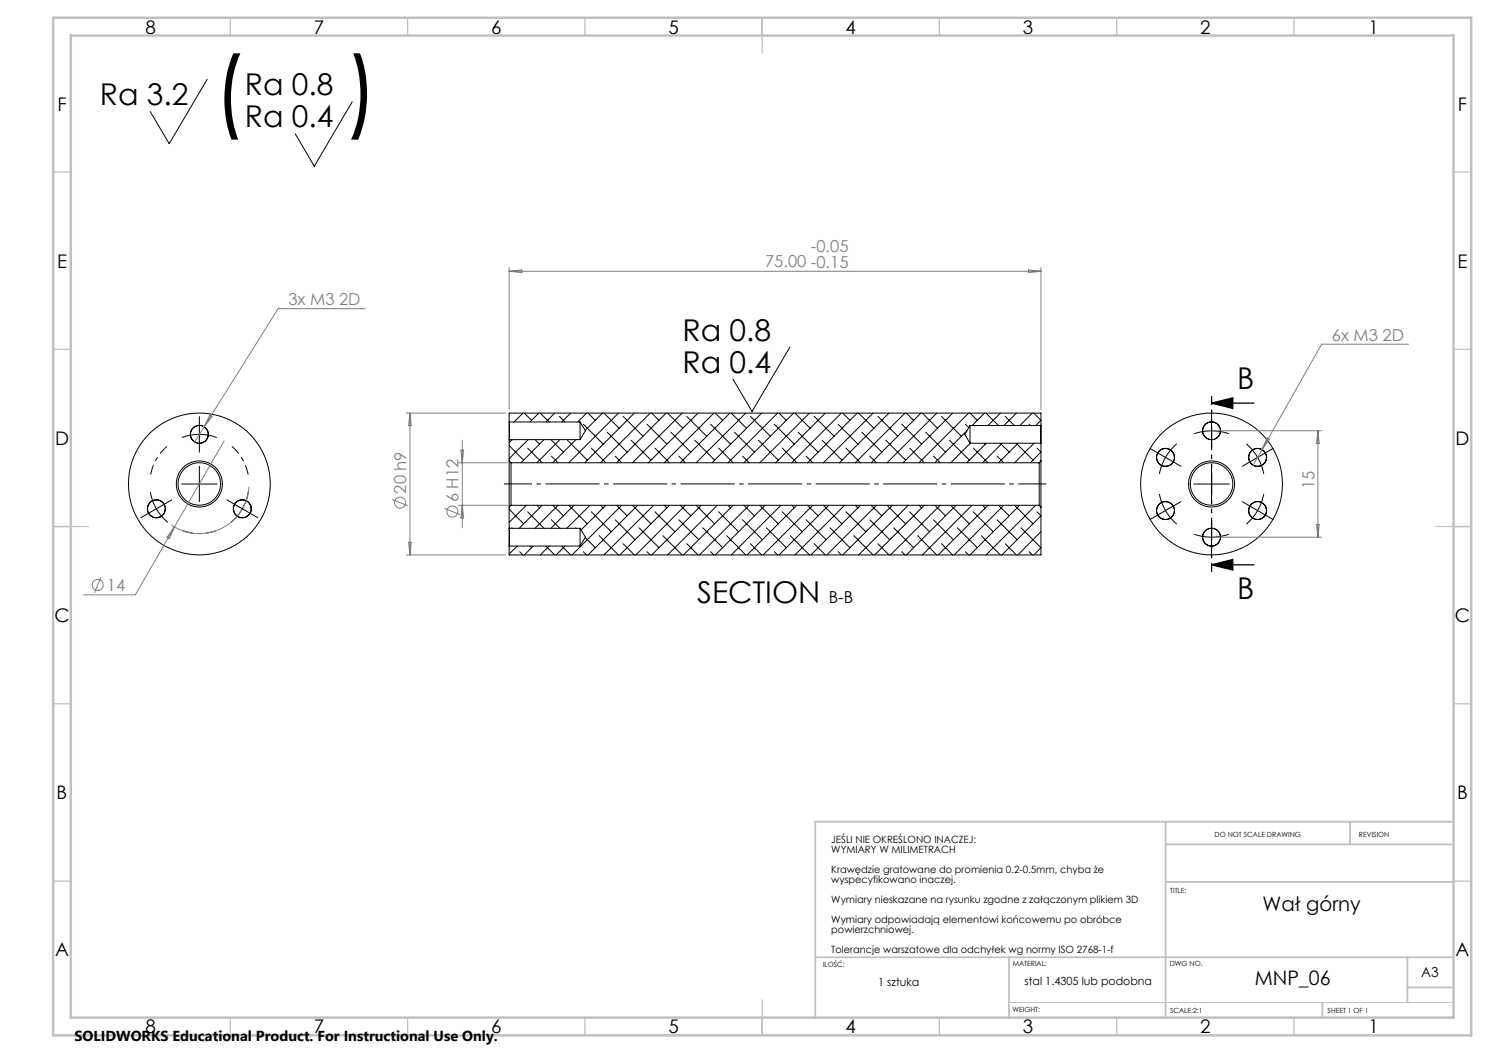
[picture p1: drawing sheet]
<svg xmlns="http://www.w3.org/2000/svg" width="420mm" height="297mm" viewBox="0 0 420 297" stroke-linecap="round" stroke-linejoin="round" font-family="sans-serif">
<g fill="none" stroke="#000" stroke-width=".28">
<path d="M58.4 22.4l-10.7 18.1-5.3-9M99.3 28.7l-10.6 18.2-5.4-9.1M222.8 97.9l-10.7 18.2-5.3-9.1M56.2 117.5v10M143.6 119v5.1M143.6 119v-2.5h150v3.4M143.6 119h.1M143.7 119v5M143.7 119h19.9M147.5 116.5l-2.5 2.5M147.9 116.5l2 2.1M152 116.5l-2.5 2.5"/>
<path d="M152.4 116.5l2.5 2.5M156.5 116.5l-2.5 2.5M157.8 117.4l1.6 1.6M161 116.5l-2.5 2.5M163.6 119v5M163.6 119l1.5 2.5-1.5 2.5M164.5 119.7l5.6 5.6M165.5 116.5l-2.6 2.5M165.9 116.5l2 2.1M169.9 116.5l-4.8 4.9M170.4 116.5l4.2 4.3M174.4 116.5l-14 14"/>
<path d="M175.8 117.4l5.6 5.6M178.9 116.5l-14 14M182.5 119.7l5.6 5.6M183.4 116.5l-14 14M183.8 116.5l2.1 2.1M187.9 116.5l-14 14M188.3 116.5l4.3 4.3M192.4 116.5l-14 14M193.7 117.4l5.6 5.6M196.9 116.5l-14 14M200.4 119.7l5.7 5.6M201.4 116.5l-14 14"/>
<path d="M201.8 116.5l2 2.1M205.9 116.5l-14 14M206.3 116.5l4.3 4.3M210.4 116.5l-14 14M211.7 117.4l5.6 5.6M214.8 116.5l-14 14M218.4 119.7l5.6 5.6M219.3 116.5l-13.9 14M219.7 116.5l2.1 2.1M223.8 116.5l-14 14M224.2 116.5l4.3 4.3M228.3 116.5l-14 14"/>
<path d="M229.7 117.4l5.6 5.6M232.8 116.5l-14 14M236.4 119.7l5.6 5.6M237.3 116.5l-14 14M237.7 116.5l2 2.1M241.8 116.5l-14 14M242.2 116.5l4.3 4.3M246.3 116.5l-14 14M247.6 117.4l5.6 5.6M250.8 116.5l-14 14M254.4 119.7l5.6 5.6M255.3 116.5l-14 14"/>
<path d="M255.7 116.5l2 2.1M259.8 116.5l-14.1 14M260.2 116.5l4.2 4.3M264.2 116.5l-14 14M265.6 117.4l5.6 5.6M268.7 116.5l-14 14M272.3 119.7l1 .9M273.2 116.5l-14 14M273.6 116.5l2.1 2.1M277.7 116.5l-3.5 3.5M278.1 116.5l3.5 3.5M282.2 116.5l-3.5 3.5"/>
<path d="M283.5 117.4l2.6 2.6M286.7 116.5l-3.5 3.5M290.3 119.7l.3 .3M291.2 116.5l-3.5 3.5M291.6 116.5l2 2.1-1.4 1.4M293.6 119.9v5.2M293.6 119.9v.1M341.7 116.5v10M42.4 138.8a13.9 13.9 0 0 0 4.9 8.5M51.2 136.5h10M51.3 123.4a14.1 14.1 0 0 1 9.8 0M56.2 131.5v10"/>
<path d="M70 138.8l-.7 2.7-.9 2M143.6 130v13M143.6 125.7l4.1 4.1M143.6 124.1v5.9M143.6 130l.5 .5M143.7 124l-.1 .1M143.7 124h19.9M144.1 130.5v12M144.1 130.5h149M144.5 124l-.9 .9M148.8 126.4l4.1 4.1M149 124l-5.4 5.4"/>
<path d="M150.9 124l1.3 1.3M153.5 124l-6.5 6.5M155.4 124l3.5 3.5M155.5 128.7l1.9 1.8M157.9 124l-6.5 6.5M160.1 124.2l5.6 5.6M162.5 124l-6.6 6.5M166.8 126.4l4.1 4.1M171.3 121.9l5.6 5.6M173.5 128.7l1.9 1.8M178 124.2l5.6 5.6M184.7 126.4l4.1 4.1"/>
<path d="M189.2 121.9l5.6 5.6M191.5 128.7l1.8 1.8M196 124.2l5.6 5.6M202.7 126.4l4.1 4.1M207.2 121.9l5.6 5.6M209.4 128.7l1.9 1.8M213.9 124.2l5.6 5.6M220.7 126.4l4.1 4.1M225.1 121.9l5.7 5.6M227.4 128.7l1.9 1.8M231.9 124.2l5.6 5.6M238.6 126.4l4.1 4.1"/>
<path d="M243.1 121.9l5.6 5.6M245.4 128.7l1.8 1.8M249.8 124.2l5.6 5.6M256.6 126.4l4.1 4.1M261.1 121.9l5.6 5.6M263.3 128.7l1.9 1.8M267.8 124.2l5.6 5.6M272.8 121.5l-9.1 9M273.6 120v5M273.6 120h20M273.6 120l-1.5 2.5 1.5 2.5M273.6 125h20"/>
<path d="M273.7 125l-5.5 5.5M274.5 126.4l4.2 4.1M277.6 125l.3 .3M278.2 125l-5.5 5.5M281.3 128.7l1.8 1.8M282.1 125l2.6 2.5M282.7 125l-5.5 5.5M286.6 125l4.8 4.8M287.2 125l-5.5 5.5M291.6 125l-5.4 5.5M292.5 126.4l1.1 1.1-2.9 3M293.1 130.5v12"/>
<path d="M293.6 120v5M293.6 125v.1M293.6 130v13M293.6 125.1v4.9M293.6 130l-.5 .5M324.4 126.5l8.7 5M327 139.3l.8 2.7 1 2M331.9 125.2a14.9 14.9 0 0 0-4.9 8.5M336.7 136.5h10M336.8 122.3a14.6 14.6 0 0 1 9.8 0M341.7 131.5v10M351.5 125.2l2 2 1.2 1.8"/>
<path d="M354.7 129l1 2 .8 2.7M354.7 129l-4.3 2.5M356.5 139.3l-.8 2.7-1 2M359.1 126.5l-4.4 2.5M48.4 141l-8.6 5M64 141l4.4 2.5M68.4 143.5l-1.7 2.3-1.5 1.5M68.4 143.5l4.3 2.5M143.6 149v5.1M143.6 143.6l4.1 4.1M143.6 143v6M143.6 149h.1"/>
<path d="M143.7 149v5M143.7 154l-.1 .1M143.7 154h19.9M143.7 149h19.9M144.1 142.5l-.5 .5M144.1 142.5h149M144.3 148.9l.2 .1M145.9 154l-2.3 2.3M146.6 155.6l.9 .9M148.4 142.5l-4.8 4.8M148.8 144.4l4.7 4.6M149.5 154l.4 .5"/>
<path d="M150.4 154l-2.5 2.5M151.4 142.5l.8 .8M152.9 142.5l-6.5 6.5M154 154l2.5 2.5M154.9 154l-2.5 2.5M155.5 146.6l2.4 2.4M155.9 142.5l3 3M157.4 142.5l-6.5 6.5M158.5 154l2.5 2.5M159.4 154l-2.5 2.5M160.4 142.5l5.3 5.2M161.9 142.5l-6.5 6.5"/>
<path d="M162.3 148.9l.2 .1M163.6 149v5M163.6 149l1.5 2.5-1.5 2.5M164.5 155.6l1 .9M165.1 151.6l2.8 2.9M166.4 142.5l-6.5 6.5M166.8 144.4l5.6 5.6M169 151.1l5.4 5.4M169.4 142.5l.7 .8M170.9 142.5l-7 7M173.5 146.6l5.6 5.6M173.9 142.5l3 3"/>
<path d="M175.4 142.5l-14 14M175.8 153.3l3.1 3.2M178.4 142.5l5.2 5.2M179.9 142.5l-14 14M180.3 148.9l5.6 5.6M182.5 155.6l.9 .9M184.4 142.5l-14 14M184.7 144.4l5.7 5.6M187 151.1l5.4 5.4M187.4 142.5l.7 .8M188.8 142.5l-14 14M191.5 146.6l5.6 5.6"/>
<path d="M191.9 142.5l2.9 3M193.3 142.5l-13.9 14M193.7 153.3l3.2 3.2M196.4 142.5l5.2 5.2M197.8 142.5l-14 14M198.2 148.9l5.6 5.6M200.4 155.6l1 .9M202.3 142.5l-14 14M202.7 144.4l5.6 5.6M205 151.1l5.4 5.4M205.4 142.5l.7 .8M206.8 142.5l-14 14"/>
<path d="M209.4 146.6l5.7 5.6M209.8 142.5l3 3M211.3 142.5l-14 14M211.7 153.3l3.1 3.2M214.3 142.5l5.2 5.2M215.8 142.5l-14 14M216.2 148.9l5.6 5.6M218.4 155.6l.9 .9M220.3 142.5l-14 14M220.7 144.4l5.6 5.6M222.9 151.1l5.4 5.4M223.3 142.5l.7 .8"/>
<path d="M224.8 142.5l-14.1 14M227.4 146.6l5.6 5.6M227.8 142.5l3 3M229.3 142.5l-14 14M229.7 153.3l3.1 3.2M232.3 142.5l5.2 5.2M233.8 142.5l-14.1 14M234.1 148.9l5.6 5.6M236.4 155.6l.9 .9M238.2 142.5l-14 14M238.6 144.4l5.6 5.6M240.9 151.1l5.4 5.4"/>
<path d="M241.3 142.5l.7 .8M242.7 142.5l-14 14M245.4 146.6l5.6 5.6M245.7 142.5l3 3M247.2 142.5l-14 14M247.6 153.3l3.2 3.2M250.2 142.5l5.2 5.2M251.7 142.5l-14 14M252.1 148.9l5.6 5.6M254.4 155.6l.9 .9M256.2 142.5l-14 14M256.6 144.4l5.6 5.6"/>
<path d="M258.8 151.1l5.4 5.4M259.2 142.5l.8 .8M260.7 142.5l-14 14M263.3 146.6l5.6 5.6M263.7 142.5l3 3M265.2 142.5l-14 14M265.6 153.3l3.1 3.2M268.2 142.5l5.2 5.2M269.7 142.5l-14 14M270.1 148.9l5.6 5.6M272.3 155.6l.9 .9M274.1 142.5l-13.9 14"/>
<path d="M274.5 144.4l5.6 5.6M276.8 151.1l5.4 5.4M277.2 142.5l.7 .8M278.7 142.5l-14 14M281.3 146.6l5.6 5.6M281.7 142.5l3 3M283.1 142.5l-14 14M283.5 153.3l3.2 3.2M286.2 142.5l5.2 5.2M287.6 142.5l-14 14M288 148.9l5.6 5.6-2 2M290.3 155.6l.9 .9"/>
<path d="M292.1 142.5l-14 14M292.5 144.4l1.1 1.1-11 11M293.1 142.5l.5 .5M293.6 150l-6.5 6.5M293.6 143v13.5h-150v-2.4M328.8 144l1.2 1.8 1.9 2M328.8 144l-4.4 2.5M333.1 141.5l-4.3 2.5M336.8 150.7a14.6 14.6 0 0 0 9.8 0M341.7 146.5v10M350.4 141.5l4.3 2.5M354.7 144l-1.2 1.8-2 2"/>
<path d="M354.7 144l4.4 2.5"/>
<circle cx="56.2" cy="136.5" r="20"/>
<circle cx="56.2" cy="136.5" r="6.5"/>
<circle cx="56.2" cy="122.5" r="2.54"/>
<circle cx="56.2" cy="136.5" r="6"/>
<circle cx="56.2" cy="122.5" r="2.5"/>
<circle cx="328.7" cy="129" r="2.55"/>
<circle cx="328.8" cy="129" r="2.51"/>
<circle cx="341.7" cy="121.5" r="2.54"/>
<circle cx="341.7" cy="136.5" r="6"/>
<circle cx="341.7" cy="136.5" r="6.5"/>
<circle cx="341.7" cy="136.5" r="20"/>
<circle cx="341.7" cy="121.5" r="2.5"/>
<circle cx="354.7" cy="129" r="2.5"/>
<circle cx="354.7" cy="129" r="2.56"/>
<circle cx="44.1" cy="143.5" r="2.51"/>
<circle cx="44.1" cy="143.5" r="2.56"/>
<circle cx="68.3" cy="143.5" r="2.5"/>
<circle cx="68.3" cy="143.5" r="2.56"/>
<circle cx="328.8" cy="144" r="2.54"/>
<circle cx="328.8" cy="144" r="2.51"/>
<circle cx="341.7" cy="151.5" r="2.54"/>
<circle cx="341.7" cy="151.5" r="2.5"/>
<circle cx="354.7" cy="144" r="2.5"/>
<circle cx="354.7" cy="144" r="2.55"/>
</g>
<g fill="none" stroke="#808080" stroke-width=".28">
<path d="M143.6 75.5v40M143.6 76.5h150M143.6 76.5l3.6-.4v.8zM290.1 76.1l3.5 .4-3.5 .4zM293.6 75.5v40M103 87.1h-24.5l-20.9 33.3M397.3 97.1h-24.5l-19.3 34.1M59.2 117.1l.6 .4-2.2 2.9zM114.6 116.5h28M115.6 116.5v40M115.6 116.5l.4 3.5h-.7zM57.6 120.4l-2.7 4.3"/>
<path d="M63.2 124.4l-14 24.2M70.2 137.3a14 14 0 0 1-21.8 10.8M129.4 130.5h13.7M130 127h.8l-.4 3.5zM130.4 124.2v24.7M342.7 121.5h30M357.4 123.5l.7 .4-2.1 2.9zM371.7 121.5v30M371.7 121.5l.4 3.6h-.7zM49.2 148.6l-11 19.2h-14.6M49.2 148.6l-1.4 3.3-.7-.4zM110.6 140.9l4.5 1.8"/>
<path d="M114.6 156.5h28M115.3 153h.7l-.4 3.5zM125.4 143.4l4.4 1.8M129.4 142.5h13.7M130.4 142.5l.4 3.6h-.8zM342.7 151.5h30M371.4 148h.7l-.4 3.5zM28.5 162.8l-1.8 4.4"/>
<circle cx="112.8" cy="141.8" r="1.55"/>
<circle cx="127.6" cy="144.3" r="1.55"/>
<circle cx="27.6" cy="165" r="1.55"/>
</g>
<path d="M47.1 125.9a14 14 0 0 0-4.6 7.9M70 133.8a14 14 0 0 0-4.6-7.9M51.7 149.7a14 14 0 0 0 9.1 0" fill="none" stroke="#000" stroke-width=".28" stroke-dasharray="15.2 1.3 1.3 1.3" stroke-dashoffset="12.5" stroke-linecap="butt"/>
<path d="M341.7 113.7l6-1.5v3zM341.7 113.7h12M341.7 159.3l6-1.5v3zM341.7 159.3h12" fill="none" stroke="#000" stroke-width=".35"/>
<path d="M295.1 136.5h-153" fill="none" stroke="#000" stroke-width=".28" stroke-dasharray="15.2 1.3 1.3 1.3" stroke-dashoffset="7.3" stroke-linecap="butt"/>
<path d="M341.8 111.7v49.6" fill="none" stroke="#000" stroke-width=".35" stroke-dasharray="6.3 1.3 1.3 1.3 1.3 1.3" stroke-dashoffset="3.8" stroke-linecap="butt"/>
<path d="M284.6 282.8h125.4" fill="none" stroke="#c0c0c0" stroke-width=".28"/>
<g fill="none" stroke="#c0c0c0" stroke-width=".35">
<path d="M65 5v5M115 5v5M165 5v5M215 5v10M265 5v5M315 5v5M365 5v5M15 48.5h5M410 48.5h5M15 98.5h5M410 98.5h5M15 148.5h10"/>
<path d="M405 148.5h10M15 198.5h5M410 198.5h5M15 248.5h5M410 248.5h5M65 287v5M115 287v5M165 287v5M215 282v10M265 287v5M315 287v5M365 287v5"/>
</g>
<path d="M328.8 231.8v55.2M328.8 238.2h81.2M380.8 231.8v6.4M410 231.8h-180v55.2M328.8 248.8h81.2M230 270h180M284.6 270v17M397 270v12.8M397 278.5h13M373 282.8v4.2" fill="none" stroke="#c0c0c0" stroke-width=".5"/>
<path d="M15 5h400v287h-400zM20 10h390v277h-390z" fill="none" stroke="#c0c0c0" stroke-width=".7"/>
<path d="M341.7 113.7l6-1.5v3zM341.7 159.3l6-1.5v3z" fill="#000"/>
<g font-size="25.4">
<text x="60" y="34.1">(</text>
<text x="97.5" y="34.1">)</text>
</g>
<g font-size="8.5">
<text x="28.1" y="29.6">Ra 3.2</text>
<text x="69.1" y="26.9">Ra 0.8</text>
<text x="69.1" y="35.9">Ra 0.4</text>
<text x="192.5" y="96">Ra 0.8</text>
<text x="192.5" y="105.1">Ra 0.4</text>
<text x="348.9" y="109.9">B</text>
<text x="196.6" y="170">SECTION</text>
<text x="348.9" y="168.9">B</text>
</g>
<g font-size="5.6">
<text x="356.2" y="256.9">Wał górny</text>
<text x="353.9" y="277.9">MNP_06</text>
</g>
<g font-size="5.3">
<text x="41" y="9.5">8</text>
<text x="88.5" y="9.5">7</text>
<text x="138.5" y="9.5">6</text>
<text x="188.5" y="9.5">5</text>
<text x="238.5" y="9.5">4</text>
<text x="288.5" y="9.5">3</text>
<text x="338.5" y="9.5">2</text>
<text x="386" y="9.5">1</text>
<text x="16.2" y="31.3">F</text>
<text x="411.2" y="31.3">F</text>
<text x="16.1" y="75.5">E</text>
<text x="411.1" y="75.5">E</text>
<text x="15.5" y="125.5">D</text>
<text x="410.5" y="125.5">D</text>
<text x="15.4" y="175.5">C</text>
<text x="410.4" y="175.5">C</text>
<text x="16" y="225.5">B</text>
<text x="411" y="225.5">B</text>
<text x="15.5" y="269.8">A</text>
<text x="410.5" y="269.8">A</text>
<text x="41" y="291.5">8</text>
<text x="88.5" y="291.5">7</text>
<text x="138.5" y="291.5">6</text>
<text x="188.5" y="291.5">5</text>
<text x="238.5" y="291.5">4</text>
<text x="288.5" y="291.5">3</text>
<text x="338.5" y="291.5">2</text>
<text x="386" y="291.5">1</text>
</g>
<g font-size="4.7" fill="#808080">
<text x="228.7" y="71">-0.05</text>
<text x="215.8" y="75.4">75.00 -0.15</text>
<text x="81.4" y="86">3x M3 2D</text>
<text x="375.7" y="96.1">6x M3 2D</text>
<text x="370.7" y="138" transform="rotate(-90 370.7 138)">15</text>
<text x="114.6" y="139.2" transform="rotate(-90 114.6 139.2)">20 h9</text>
<text x="129.3" y="141.7" transform="rotate(-90 129.3 141.7)">6 H12</text>
<text x="30.1" y="166.7">14</text>
</g>
<text font-size="4.7" x="233.8" y="170">B-B</text>
<text font-size="4.1" x="21" y="293.7">SOLIDWORKS Educational Product. For Instructional Use Only.</text>
<text font-size="3.9" x="400.9" y="275.5">A3</text>
<g font-size="3.2">
<text x="247.7" y="278">1 sztuka</text>
<text x="289" y="277.9">stal 1.4305 lub podobna</text>
</g>
<g font-size="2.8">
<text x="234.5" y="237.7">JEŚLI NIE OKREŚLONO INACZEJ:</text>
<text x="234.5" y="240.5">WYMIARY W MILIMETRACH</text>
<text x="234.5" y="246.2">Krawędzie gratowane do promienia 0.2-0.5mm, chyba że</text>
<text x="234.5" y="249">wyspecyfikowano inaczej.</text>
<text x="234.5" y="254.6">Wymiary nieskazane na rysunku zgodne z załączonym plikiem 3D</text>
<text x="234.5" y="260.3">Wymiary odpowiadają elementowi końcowemu po obróbce</text>
<text x="234.5" y="263.1">powierzchniowej.</text>
<text x="234.5" y="268.8">Tolerancje warszatowe dla odchyłek wg normy ISO 2768-1-f</text>
</g>
<g font-size="2">
<text x="342.6" y="236">DO NOT SCALE DRAWING</text>
<text x="383.3" y="236.2">REVISION</text>
<text x="330.1" y="251.9">TITLE:</text>
<text x="232.2" y="272.6">ILOŚĆ:</text>
<text x="285.6" y="272.5">MATERIAL:</text>
<text x="330" y="272.5">DWG NO.</text>
<text x="285.6" y="285.5">WEIGHT:</text>
<text x="330.1" y="285.6">SCALE:2:1</text>
<text x="374.5" y="285.6">SHEET 1 OF 1</text>
</g>
</svg>
